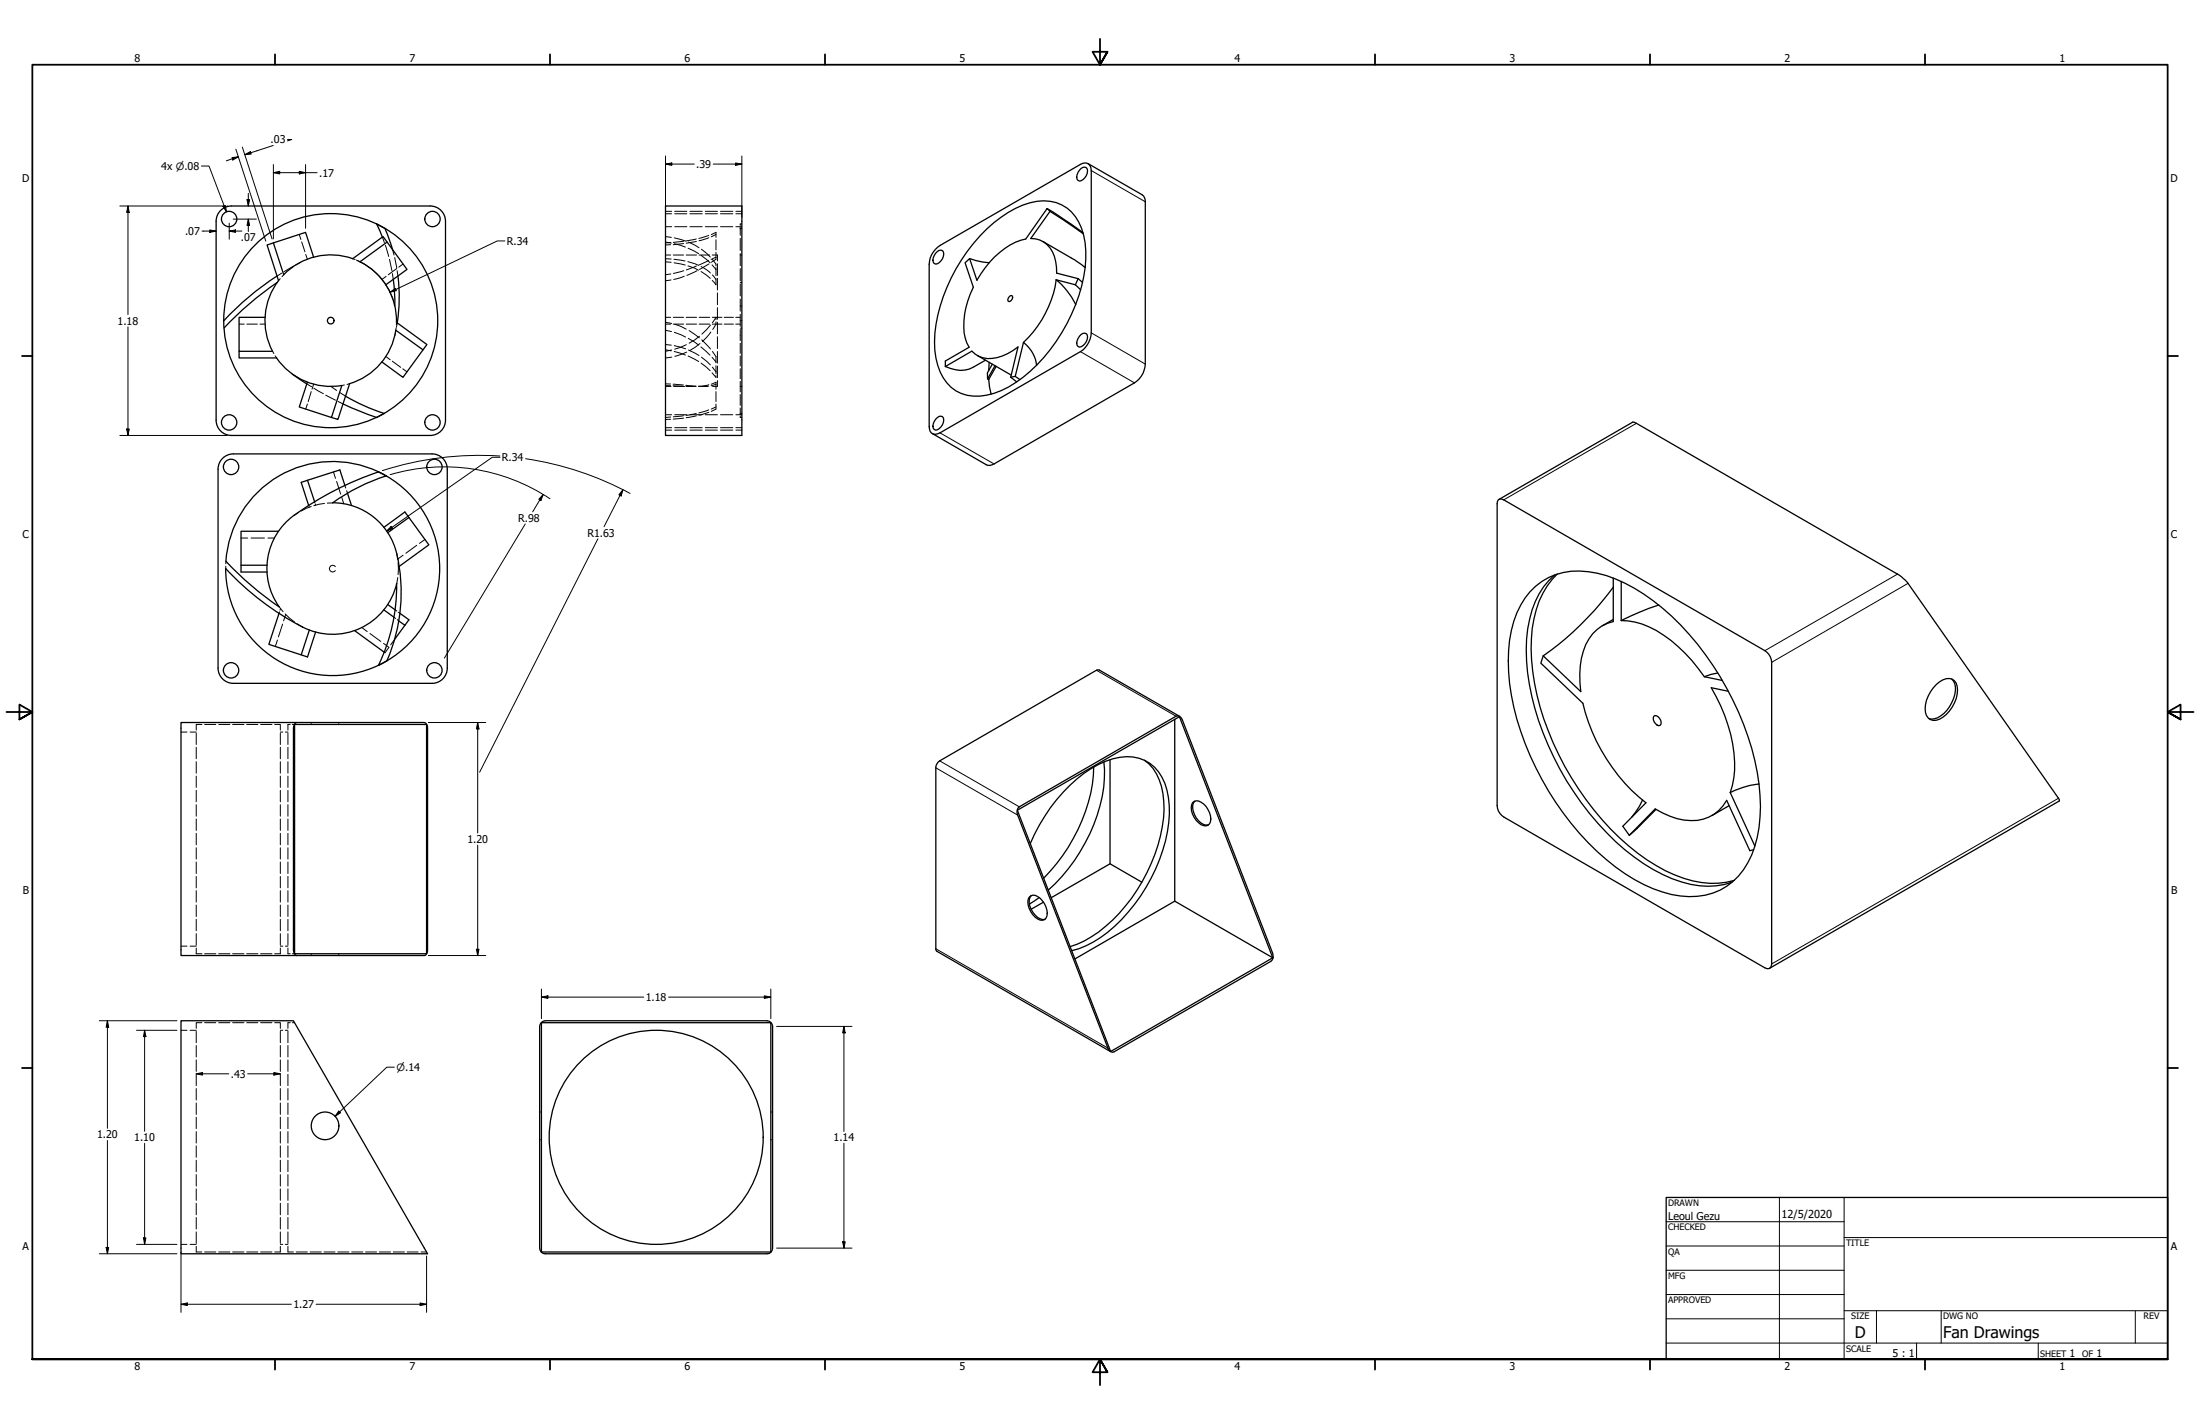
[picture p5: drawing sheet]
<svg xmlns="http://www.w3.org/2000/svg" width="864mm" height="559mm" viewBox="0 0 864 559" stroke-linecap="round" stroke-linejoin="round" font-family="sans-serif">
<!-- layer: Visible (ANSI) -->
<g fill="none" stroke="#000" stroke-width=".51">
<path d="M424.4 66.1l.7-.4 1.3 .1a3.8 3.8 0 0 1-2.7 5.3 1.66 1.66 0 0 1-.9-2.5zM427.1 64.2l21.3 12.3a3.1 3.1 0 0 1 1.2 2.7v63.7a9 9 0 0 1-4.3 7.3l-55.1 31.9a3.1 3.1 0 0 1-3 .3l-21.2-12.3M86.6 82.6l.7-.6a6 6 0 0 1 3.6-1.2h78a6 6 0 0 1 6 6.1v78a6 6 0 0 1-6.1 6h-78a6 6 0 0 1-6-6v-78.1a6 6 0 0 1 1.8-4.2zM107.3 95.3l-2.5 .8 4.5 14.1M147.8 87.9l3.5 2M147.9 87.9l2.2 5.1M151.3 90l2.8 8.1M152 95l-1.6-2.2-12 8.7M261.2 80.8h30v90.1h-30zM367.2 97.9l1.8-1.6 55.1-31.8a2.6 2.6 0 0 1 3-.3 2.6 2.6 0 0 1 1.3 2.7v63.7a9.5 9.5 0 0 1-4.3 7.4l-55.1 31.9a2.6 2.6 0 0 1-3 .2 2.6 2.6 0 0 1-1.3-2.7v-63.7a8.6 8.6 0 0 1 2.5-5.8zM367.3 99.4a1.78 1.78 0 0 1 3-.5 4.1 4.1 0 0 1-3 4.7 1.66 1.66 0 0 1-1-2.4zM387.3 89.9a39.6 39.6 0 0 1 19.8-10.9 15.4 15.4 0 0 1 17.5 10.6 41.7 41.7 0 0 1-1.1 26.5 65.6 65.6 0 0 1-27.6 35.8 22.8 22.8 0 0 1-18.5 2.5 17.1 17.1 0 0 1-10-13.8 51.7 51.7 0 0 1 6-31.5 69 69 0 0 1 13.9-19.2z"/>
<path d="M409.4 94.8l12.6 7.2 3.8 2.9 .2-.2M411 81.9l14.1 9.4M411 81.9l-8.3 11.9a29.2 29.2 0 0 0-17.7 13.7l-1.5 2.5-2.9-8.5M411 81.9l1.2 1M412.2 82.9l13.1 8.9M412.2 82.9l-7.6 10.7a9.8 9.8 0 0 1 9.8 9l.4 4.6 8.4 2.1M108.8 108.3a110.5 110.5 0 0 0-20.9 17.5M108.9 110.8a125.3 125.3 0 0 0-21 17.9M109.3 110.1a25.8 25.8 0 0 0-2.3 27.7M123.1 101l-3.1-9.8-12.7 4.1 4.1 12.5M138.4 101.5a25.8 25.8 0 0 0-27 6.3M141.3 102.7a25.8 25.8 0 0 1 14.3 23.8l12 8.7-1.5 2.1"/>
<path d="M141.3 102.7l10.7-7.7 7.8 10.7-8.4 6.1M154.4 109.6l.6 10.4M156.2 108.4l.5 8.5-.8 9.9M380.6 101.5l5 1.3 2.7 .3M380.6 101.5l-1.8 1.6 3.3 9.6a30.4 30.4 0 0 0-3.2 20l1.5 3.6-9.3 5.4v2.1M396.6 116.1h.8a1.46 1.46 0 0 1-.2 1.6 1.46 1.46 0 0 1-1.5 .5 1.79 1.79 0 0 1 .9-2.1zM414.6 109.8l2.2 2a32.3 32.3 0 0 1 5.5 7.7M414.6 109.8a42.2 42.2 0 0 1-12.8 24.6M414.6 109.8l7.5 2M422.1 111.8l2.1 1.9M423.2 109.3l1.7 1.5M423.2 109.3l-1.1 2.5"/>
<path d="M426 104.8h.1M93.9 137.9v2.6h14.7a25.8 25.8 0 0 0 25.6 10.8M104.1 124.5h-10.2v13.4h13.1M155.4 129.6a25.8 25.8 0 0 1-18.2 21M155.4 129.6l10.7 7.7-7.9 10.8-8.3-6.1M383.7 139.5l13.2 7.7M401.8 134.4a13.2 13.2 0 0 1 5.1 8.9M401.8 134.4l-3.3 13.3M424.4 131.3l.7-.5 1.3 .1a3.8 3.8 0 0 1-2.7 5.3 1.66 1.66 0 0 1-.9-2.4zM114.7 146.8l5.7 3.8M120.6 150l-3.1 9.7 12.6 4.1 4.1-12.5M135.6 155.4l8 4.1 7.3 2.7-3.1 1.6-6.7-2.5-6.5-2.8"/>
<path d="M137.2 150.6l-4.5 14-2.6-.8M371.1 143.8l10.4-6a10.2 10.2 0 0 0 11.9 1.9l4.2-2.1 2-1.5-2.9 11.9M386.8 141.4a15.4 15.4 0 0 1-9.9 4l-3.8-.8-2-.8M387.7 148.7l.4 .2M388.1 148.9l1 5.8M388.3 142.2l-.2 3.3M389.5 142.9l-1.9 3.4 .1 2.4M390.6 143.5l-2.9 5.2M391 143.8l-2.9 5.1M396.7 148l2.4 1.9M398.5 147.7l1.9 1.3M398.5 147.7l-1.8 .3"/>
<path d="M91.6 178.1a6 6 0 0 0-6 6v78a6 6 0 0 0 6 6.1M91.6 178.1h78a6 6 0 0 1 6 6v78.1a6 6 0 0 1-6 6h-78M367.3 164.5a1.78 1.78 0 0 1 3-.5 4.1 4.1 0 0 1-3 4.8 1.66 1.66 0 0 1-1-2.4zM120.7 188.5l12.7-4.1 2 6.1M123.5 196.9l-2.8-8.4-2.5 .8 3 9.1M130.6 197.3a25.8 25.8 0 0 1 25.1 20M136.4 193.5l1.6 4.9M148.6 185.2l3 1.6M148.6 185.2a42 42 0 0 0-59.9 35M148.6 185.2l3 1.5M148.6 185.2a117.4 117.4 0 0 0-36.2 19.6 25.8 25.8 0 0 0-2.8 33.3M151.6 186.7a42 42 0 0 1 0 72.8 42 42 0 0 1-63-36.4"/>
<path d="M151.6 186.7l-5.9 2.2-5.7 2.7-5.5 3.1-3.9 2.6M588.1 196.2l.6-.4 1.6 .4 102.5 59.1a5.6 5.6 0 0 1 2.7 4.6v118.4a1.64 1.64 0 0 1-.9 1.7 1.64 1.64 0 0 1-1.8-.2l-102.5-59.2a5.7 5.7 0 0 1-2.6-4.6v-118.3zM588.5 196l52.4-30.3 1.5 .4 102.5 59.2 3 2.3 60.5 86.2v.5l-113.8 65.7M109.3 208.5h-14.7v13.3M150.7 206.9l8.2-6 1.6 2.2-8.3 5.9M155.8 217.3a67.5 67.5 0 0 1-3.9 42l-3.4 1.8a71.9 71.9 0 0 0 7.2-32.2 26.1 26.1 0 0 1-40.5 15.2 110.5 110.5 0 0 1-26.6-21M160.5 203.1l7.8 10.7-11.6 8.4M88.7 220.3a125.3 125.3 0 0 0 20.9 17.9M104.8 221.8h-10.2v2.7h10.2M150.7 239.3l4 3M152.2 237.2l2.9 2.1M600.6 232.2a25.3 25.3 0 0 1 22.8-7.9 58.2 58.2 0 0 1 29.1 14.3 114.7 114.7 0 0 1 38 69.1 51.3 51.3 0 0 1-4.4 30.8 24.9 24.9 0 0 1-26.5 13.1 57.7 57.7 0 0 1-29-14.3 114.4 114.4 0 0 1-38-69.1 57.4 57.4 0 0 1 2.8-27.7l3.3-5.9z"/>
<path d="M610.2 225.6a32.7 32.7 0 0 0-10.5 21.2 86.8 86.8 0 0 0 8 45.6 108.7 108.7 0 0 0 37.5 46.5 44.9 44.9 0 0 0 28.6 8.7l3.1-.5 3-.9M611.3 225.2a34.6 34.6 0 0 0-9.8 21.4 88.5 88.5 0 0 0 8.2 44.9 110.4 110.4 0 0 0 36.7 45.9 46.2 46.2 0 0 0 28.2 9.2l6.1-1.1M633.3 230.4a120 120 0 0 1-27.5 27M633.3 226.8v17.1a15.8 15.8 0 0 0-11.8 11.6 35.7 35.7 0 0 0-1 15.9l-14.7-14M636.4 228.2v15.3M651.1 237.4a106.9 106.9 0 0 0-14.7 6.1M109.5 240.7l-4 12.2 12.7 4.1M121.4 247.3l-3.2 9.7 2.5 .8 3.2-9.8M139.2 247.5l11.7 8.5M156.5 243.6l2.4 1.8M157 240.7l3.5 2.5-1.6 2.2M158.9 245.4l-4 5.6"/>
<path d="M605.8 257.4l-1 2.8 16.5 15.8a71 71 0 0 0 24.8 39l-9.1 9.2 2.6 3.6M633.3 243.1l-4.3 2.5M636.4 243.5a28.5 28.5 0 0 1 16.7 5.8 62.1 62.1 0 0 1 15.9 16.3M669 265.6l7.1 1.4M674.3 264.1l-5.3 1.5M678.5 271.3l-6.7-1.4a57.6 57.6 0 0 1 8.8 35.5l-1.4 5.6M760.1 268.6a6.3 6.3 0 0 1 6.2-2.1 4.2 4.2 0 0 1 2.1 4.3 13.3 13.3 0 0 1-8.3 11.8 3.8 3.8 0 0 1-4.4-4.5 14.2 14.2 0 0 1 4.4-9.5zM766.1 266.4a6.9 6.9 0 0 1 .7 7.8 12.3 12.3 0 0 1-7.5 7.9l-2.1-.1M115.6 284.3h51.8v90h-51.8zM116.5 283.5a2.09 2.09 0 0 0-1.3 2.3v86.9a1.95 1.95 0 0 0 1.3 2.3M116.5 283.5h-45.4v91.5h45.4M116.5 283.5h50.1a2.09 2.09 0 0 1 1.2 2.3v86.9a1.95 1.95 0 0 1-1.2 2.3h-50.1"/>
<path d="M433.3 299a58 58 0 0 1-9.4 35.3 65.8 65.8 0 0 1-12.4 15M435.7 298.1v40.9l12.5 7.2M449.3 298.3a19.9 19.9 0 0 1 7.5 16.1 60.4 60.4 0 0 1-10.4 34.8 55.3 55.3 0 0 1-23.6 21.3l-2.7 1M461.1 282.3v71.3l38.5 22.3M463 281.1l-32-18.3-62.1 35.8a3.4 3.4 0 0 0-1.6 2.7l.1 71.6 68.6 39.8M649.2 281.1a1.51 1.51 0 0 1 2.2 .8 1.74 1.74 0 0 1-.3 2.9 2.92 2.92 0 0 1-1.9-3.7zM399.4 317.9l63.6-36.7 36.6 94.7-63.6 36.7zM399.6 317.1l62-36a1.88 1.88 0 0 1 2.5 1.4l35.5 91.5a2.61 2.61 0 0 1-.7 3.3l-61.6 35.5a1.85 1.85 0 0 1-2.4-1.5l-35.4-91.5-.3-.9zM429.3 301a66.1 66.1 0 0 1-19.6 43.6M468.1 315a2.4 2.4 0 0 1 3.3-.2 7.2 7.2 0 0 1 3.4 8.5 2.68 2.68 0 0 1-4.3-.5 7.1 7.1 0 0 1-2.4-7.8zM469 314.4a5.5 5.5 0 0 0 .6 6.7 4.9 4.9 0 0 0 4.8 2.6M644.8 313.9l-1.2 2.5-3.1 4.3"/>
<path d="M650 317.6l-7.4 7.5-3 2.7M678.8 316.2l-6.8 3.8M679.2 311l9.6 21M690.5 307.7a33.4 33.4 0 0 0-11.3 3.3M404.4 331a65 65 0 0 1 24-29.4 24.5 24.5 0 0 1 18.8-4 17.2 17.2 0 0 1 11.5 15.4 53.2 53.2 0 0 1-6.8 31.6 59.4 59.4 0 0 1-25.6 26.6l-5.6 1.9M435.7 339l-23.1 13.3M639.6 327.8l10.1-10.4a24.8 24.8 0 0 0 19 4 15 15 0 0 0 9.1-7.3l9.1 19.7 1.5-.4M404 352.1a2.33 2.33 0 0 1 3.3-.3 7.3 7.3 0 0 1 3.3 8.5 2.66 2.66 0 0 1-4.3-.4 7.2 7.2 0 0 1-2.3-7.8zM404.9 351.4a5.3 5.3 0 0 0 .6 6.7 4.9 4.9 0 0 0 4.8 2.6M407.9 352.2l-3.8 2.6M409.6 354l-4.9 2.8M461.1 353.6l-39.1 22.7"/>
<path d="M71.1 400.6h44.1l52.6 91.4h-96.7zM212.5 401.3l1.6-.7h87a2.28 2.28 0 0 1 2.2 2.2v87a2.17 2.17 0 0 1-2.2 2.2h-87a2.17 2.17 0 0 1-2.3-2.2v-87zM212.5 401.3h90.1v90h-90.1z"/>
<circle cx="89.9" cy="85.9" r="3"/>
<circle cx="169.8" cy="85.9" r="3"/>
<circle cx="129.8" cy="125.8" r="1.3"/>
<circle cx="129.8" cy="125.8" r="42"/>
<circle cx="89.9" cy="165.8" r="3"/>
<circle cx="169.8" cy="165.8" r="3"/>
<circle cx="90.7" cy="183.2" r="3"/>
<circle cx="170.5" cy="183.2" r="3"/>
<circle cx="90.7" cy="263" r="3"/>
<circle cx="170.5" cy="263" r="3"/>
<circle cx="127.6" cy="441.8" r="5.4"/>
<circle cx="257.6" cy="446.3" r="42"/>
</g>
<!-- layer: Visible Narrow (ANSI) -->
<path d="M428.4 66.9l21.2 12.3M424.1 138l21.2 12.2M428.4 130.6l21.2 12.3M369 169.9l21.2 12.2M642.4 166.1l-52.1 30.1M744.9 225.3l-52.1 30M749 228.9l-53.5 31M430.4 263l31.2 18.1M368.9 298.6l31.2 18M367.3 301.3l32.2 18.5M808 313.2l-112.5 65.1M367.3 372.3l67.6 39" fill="none" stroke="#000" stroke-width=".39"/>
<!-- layer: Hidden (ANSI) -->
<g fill="none" stroke="#000" stroke-width=".39">
<path d="M117.5 92l.6 2M118.4 94.9l1.3 3.9M120 99.8l.6 1.9M150.1 93l.8 2.2M151.3 96.3l1.3 4.3M154.1 98l.6 2.1M261.2 82.9h2.5M261.2 89h2.5M261.2 83.9h2.5M261.2 95l2.3 .4M261.2 92.8l2.3 .4M263.3 95.2l-2.1 .1"/>
<path d="M263.3 96l-2.1 .1M264.7 95.6l4.3 1.4M264.7 93.3l4.5 1.3M264.9 82.9h4.7M264.9 89h4.7M264.9 83.9h4.7M268.4 94.7l-4.1 .4M268.4 95.6l-4.1 .4M270.1 97.4l4.2 2.2M270.3 95l4.1 2.2M270.8 82.9h4.9M270.8 89h4.9"/>
<path d="M270.8 83.9h4.9M273.3 93.8l-4 .8M273.4 94.7l-4 .7M275.3 97.8l3.5 3.1M276.9 82.9h4.7M276.9 89h4.7M276.9 83.9h4.7M278.2 92.4l-3.9 1.1M278.3 93.3l-3.9 1.2M279.2 92.1l1.9-.9v2M281.1 92l-1.9 .9M281.1 94.1v3.9"/>
<path d="M281.1 99v2.2M282.8 82.9h4.9M282.8 89h4.9M282.8 83.9h4.9M288.9 82.9h2.3M288.9 89h2.3M288.9 83.9h2.3M290.6 89.1v.6h.2M290.6 89.9v2.4M290.6 93.5v4.8M290.6 99.5v4.8M290.8 87.9h-.2v.6"/>
<path d="M291 87.9h.2M291 89.7h.2M110 109.3l-.7 .9M110.6 107.2l-1.8 1.1M111.4 107.8l-.7 .8M115.2 104.5l-3.7 2.1M118 102.9l-1.9 1M138.4 101.5l1 .4M140.3 102.3l1 .4M151.6 108.5l-1.7 1.2M152.9 101.8l1 4.4M154.1 107.4l.3 2.3"/>
<path d="M154.9 101.1l.9 4.1M155.7 105.4l-3.3 2.4M155.9 106.2l.3 2.1M158.2 103.6l-1.7 1.2M261.2 101.5l2.3 .2M261.2 100.1h2.1M261.2 102.7l2.3 .2M263.3 107.5l-2.1 .3M263.4 109.9l-2.2 .3M264.3 100.1h4.1M264.5 101.7l4.4 .7M264.6 103.1l4.4 .9"/>
<path d="M268.4 106.2l-4 1.1M268.6 108.4l-4.1 1.3M269.4 100.1h4M270 102.7l4.2 1.4M270.1 104.3l4.1 1.7M273.4 104.4l-4 1.5M273.6 106.2l-4 1.9M274.4 100.1h4.2M275.2 106.6l3.6 2.6M275.2 100.2l3.6 2.9M275.2 104.6l3.6 2.5M278.2 102.2l-3.9 1.8"/>
<path d="M278.3 103.6l-3.7 2.1M279.5 103.9l1.6 1.8M279.6 100.1h2v2.3M279.7 107.9l1.4 1.8M279.7 101.8l1.4 1.8v.7M281.1 109.3v2.5l-1.5-1.8M281.1 101l-2 .8M281.1 101.5v.2l-1.9 1.2M281.1 105v3.1M281.6 103.5v4.6M281.6 109.2v4.6M281.6 114.9v4.7"/>
<path d="M290.6 105.4v4.8M290.6 111.4v4.7M290.6 117.3v4.8M290.6 110.9h.2M290.6 100.1h.2M291 110.9h.2M291 100.1h.2M93.9 127.2h2M96.9 127.2h4.1M102 127.2h2.1M107 137.9l.5 .8M108 139.6l.6 .9"/>
<path d="M151.5 140l1.7 1.2M155.3 130l-.3 1.6M155.5 128.6l-.1 1M155.6 126.5v1M156 126.7l-.4 1.7M261.2 126.5l2.5 .4M261.2 127.2h2.1M261.2 124.5h2.1M261.2 129.6l2.4 .5M261.2 137.3l2.3 .4M261.2 135.2l2.3 .2M263.7 137.4l-2.5 .5"/>
<path d="M264.3 127.2h4.1M264.3 124.5h4.1M264.7 137.9l4.3 1.4M264.7 135.6l4.5 1.3M264.7 130.4l4.4 1.9M264.9 127.3l4.5 1.9M269.4 127.2h4M269.4 124.5h4M269.4 135.3l-4.5 1.7M269.6 138.2l-4.7 1.6M270.1 139.7l4.2 2.2M270.2 132.8l4 2.6"/>
<path d="M270.3 137.4l4.1 2.1M270.5 129.7l4 2.9M274.4 127.2h4.2M274.4 124.5h4.2M274.6 132l-4.1 2.7M274.8 134.8l-4.1 2.8M275.1 136.1l3.6 3.3M275.5 133.3l3.4 3.7M278.9 127.6l-3.4 3.5M279 130.3l-3.3 3.7M279.6 127.2h3.8M279.6 124.5h3.8"/>
<path d="M279.7 137.9l1.4 2.1v2.4M281.1 126.3v.9l-1.3 2.1M281.1 125.4v-.9l-1.4 2.1M281.6 120.7v4.6M281.6 126.4v4.6M281.6 132.1v4.7M281.6 137.9v4.6M284.3 127.2h3.6M284.3 124.5h3.6M288.8 127.2h1.8M288.8 124.5h1.8M290.6 123.3v4.8"/>
<path d="M290.6 129.3v4.4M290.6 134.7v4M290.6 139.6v4M290.6 128.8h.2M290.6 125.9h.2M290.6 120.1h.2M291 128.8h.2M291 125.9h.2M291 120.1h.2M120.4 150.6l1.9 1.2M120.6 158.6l-.6 1.9M122.2 153.7l-1.2 3.9"/>
<path d="M123.1 150.7l-.6 2M123.2 152.3l3.7 2.2M127.9 155.1l3.8 1.9M129.9 151.6l2.2 1.6M132.7 157.5l1.9 1M133.3 154l2.3 1.4M135.2 151.1l-1 .2M137.2 150.6l-1 .3M154 141.7l3.3 2.4M158.1 144.7l1.7 1.2M261.2 150.6l2 .1M261.2 151.6h2.2"/>
<path d="M261.2 151.3l2.1 .1M263.7 140.1l-2.5 .4M264.2 151.4l4 .2M264.2 150.7l4 .4M264.5 151.6h4.2M269.2 151.2l4 .3M269.2 151.6h4M269.8 151.6h2.2M275.2 142.5l3.6 3M275.3 140.1l3.5 3.1M276 151.6h1.8M278.1 151.5l-3.9 .1"/>
<path d="M278.3 151l-4 .6M279.5 140.2l1.6 1.8M279.5 146.3l1.6 1.8v-.7M279.7 144.1l1.4 1.8M281.1 150.2v-.2l-1.9 .7M281.1 159.7l-1.9 .8M281.1 150.7l-2 .7M281.1 158.6v1.9l-1.9 .9M281.1 143.5v3.2M281.1 150.5v2.2M281.1 153.7v3.9M281.6 149.4v2.2h-1.9"/>
<path d="M281.6 143.6v4.6M290.6 144.7v4M290.6 149.7v1.9M290.6 154.8v4.3M290.8 151.6h-.2v2.2M291 151.6h.2M261.2 162.8h2.5M261.2 168.8h2.5M261.2 167.8h2.5M263.3 163.6l-2.1 .2M263.3 164.5l-2.1 .1M264.9 162.8h4.7"/>
<path d="M264.9 168.8h4.7M264.9 167.8h4.7M268.4 163.1l-4.1 .5M268.4 164.1l-4.1 .4M270.8 162.8h4.9M270.8 168.8h4.9M270.8 167.8h4.9M273.3 162.2l-4 .8M273.4 163.2l-4 .7M276.9 162.8h4.7M276.9 168.8h4.7M276.9 167.8h4.7"/>
<path d="M278.2 160.8l-3.9 1.3M278.3 161.8l-3.9 1.1M282.8 162.8h4.9M282.8 168.8h4.9M282.8 167.8h4.9M288.9 162.8h2.3M288.9 168.8h2.3M288.9 167.8h2.3M290.6 162.2h.2M290.6 160.1v2.7M290.6 163.3v.5h.2M291 162.2h.2"/>
<path d="M291 163.8h.2M121.2 198.4v.2M121.3 198.8l.1 .2M122.2 198.8l-4 1.7M123.5 196.9l.1 .5M123.8 197.8l.1 .4M127.4 197.5l-4.2 .9M130.6 197.4h-2.1M130.9 185.2l.8 2.5M132.1 188.9l1.6 5M134.2 195.2l.7 2.5M135.4 190.5l.3 1"/>
<path d="M136.1 192.5l.3 1M94.6 211.1h2.6M98.6 211.1h5.2M105.2 211.1h2.6M117.3 201l-1.8 1.2M155.8 217.4l.3 2.2M158.2 217.9l-2.1 1.5M163.6 214l-4.3 3.1M166.8 211.7l-2.1 1.5M88.6 222.2v.9M88.7 220.2l-.1 1M109.6 238.1l1.5 1.9"/>
<path d="M110.1 238.8l-.2 .7M131.6 222.4a1.3 1.3 0 0 0-1.9-.2 1.3 1.3 0 0 0 0 1.9 1.3 1.3 0 0 0 1.9-.2M155.1 239.3l.7 .5M156.1 226.6l-.3 2.3M156.3 220.8v4.7M156.5 222.4l-.1 .1M156.7 222.2l-.1 .1M108.9 251.1l-.8 2.6M109.7 240.1l-.2 .6M110.9 244.9l-1.6 5M112 240.9l3.6 3.2M112.1 241.2l-.8 2.4"/>
<path d="M116.6 244.8l2.1 1.3M142 246.3l2.1 1.5M145.2 248.6l4.3 3.1M150.6 252.5l2.1 1.5M150.9 256h.1M152.7 254.1l-1.6 2M154.7 242.3l.6 .4M154.9 251l-1.5 2M156 243.1l.5 .5M156.3 240.2l.7 .5M71.1 287.3h2.3M74.6 287.3h2.4"/>
<path d="M77 287.7v4.5M77 293.2v4.6M77 298.9v4.5M79.2 284.3h-2.2v2.2M80.3 284.3h4.4M85.9 284.3h4.3M91.3 284.3h4.5M96.8 284.3h4.4M102.3 284.3h4.4M107.8 284.3h2.2v2.2M110 287.7v4.5M110 293.2v4.6"/>
<path d="M110 298.9v4.5M110 287.3h1M112 287.3h1M113 287.7v4.5M113 293.2v4.6M113 298.9v4.5M113.9 284.3h-.9v2.2M114.7 284.3h.9M122.2 283.5v.3M122.2 284v.3M133 283.5v.3M133 284v.3"/>
<path d="M77 304.5v4.5M77 310.1v4.5M77 315.8v4.5M110 304.5v4.5M110 310.1v4.5M110 315.8v4.5M113 304.5v4.5M113 310.1v4.5M113 315.8v4.5M77 321.4v4.5M77 327v4.5M77 332.7v4.4"/>
<path d="M77 338.3v4.5M110 321.4v4.5M110 327v4.5M110 332.7v4.4M110 338.3v4.5M113 321.4v4.5M113 327v4.5M113 332.7v4.4M113 338.3v4.5M77 343.9v4.5M77 349.5v4.5M77 355.2v4.5"/>
<path d="M110 343.9v4.5M110 349.5v4.5M110 355.2v4.5M113 343.9v4.5M113 349.5v4.5M113 355.2v4.5M71.1 371.3h2.3M74.6 371.3h2.4M77 360.7v4.6M77 366.4v4.5M77 372v2.3h2.2M80.3 374.3h4.4"/>
<path d="M85.9 374.3h4.3M91.3 374.3h4.5M96.8 374.3h4.4M102.3 374.3h4.4M110 360.7v4.6M110 366.4v4.5M110 372v2.3h-2.2M110 371.3h1M112 371.3h1M113 360.7v4.6M113 366.4v4.5M113 372v2.3h.9"/>
<path d="M114.7 374.3h.9M122.2 374.3v.2M122.2 374.8v.2M133 374.3v.2M133 374.8v.2M71.1 404.3h2.3M74.6 404.3h2.4M77 404.7v4.5M77 410.3v4.5M77 415.9v4.5M79.2 401.3h-2.2v2.2M80.3 401.3h4.4"/>
<path d="M85.9 401.3h4.3M91.3 401.3h4.5M96.8 401.3h4.4M102.3 401.3h4.4M107.8 401.3h2.2v2.2M110 404.7v4.5M110 410.3v4.5M110 415.9v4.5M110 404.3h1M112 404.3h1M113 404.7v4.5M113 410.3v4.5"/>
<path d="M113 415.9v4.5M113.9 401.3h-.9v2.2M114.7 401.3h.9M77 421.6v4.4M77 427.2v4.5M77 432.8v4.5M77 438.4v4.5M110 421.6v4.4M110 427.2v4.5M110 432.8v4.5M110 438.4v4.5M113 421.6v4.4"/>
<path d="M113 427.2v4.5M113 432.8v4.5M113 438.4v4.5M211.8 436.4h.3M212.3 436.4h.2M302.6 436.4h.2M303 436.4h.3M77 444.1v4.5M77 449.6v4.6M77 455.3v4.5M110 444.1v4.5M110 449.6v4.6"/>
<path d="M110 455.3v4.5M113 444.1v4.5M113 449.6v4.6M113 455.3v4.5M211.8 447.2h.3M212.3 447.2h.2M302.6 447.2h.2M303 447.2h.3M77 460.9v4.6M77 466.5v4.5M77 472.2v4.5M77 477.8v4.5"/>
<path d="M110 460.9v4.6M110 466.5v4.5M110 472.2v4.5M110 477.8v4.5M113 460.9v4.6M113 466.5v4.5M113 472.2v4.5M113 477.8v4.5M71.1 488.3h2.3M74.6 488.3h2.4M77 489.1v2.2h2.2M77 483.4v4.5"/>
<path d="M80.3 491.3h4.4M85.9 491.3h4.3M91.3 491.3h4.5M96.8 491.3h4.4M102.3 491.3h4.4M110 489.1v2.2h-2.2M110 483.4v4.5M110 488.3h1M112 488.3h1M113 489.1v2.2h2.2M113 483.4v4.5M116.3 491.3h4.3"/>
<path d="M121.7 491.3h4.4M127.2 491.3h4.3M132.6 491.3h4.4M138 491.3h4.4M143.5 491.3h4.3M148.9 491.3h4.4M154.4 491.3h4.3M159.8 491.3h4.3M165.3 491.3h2.1"/>
</g>
<!-- layer: Border (ANSI) -->
<g fill="none" stroke="#000" stroke-width=".7">
<path d="M431.8 15.2v10.2l-2.9-5.1h5.8l-2.9 5.1 2.9-5.1M107.9 21.3v4.1M215.9 21.3v4.1M323.8 21.3v4.1M539.8 21.3v4.1M647.7 21.3v4.1M755.6 21.3v4.1M8.6 139.7h4.1M850.9 139.7h4.1M2.5 279.4h10.2l-5.1-2.9v5.8l5.1-2.9-5.1 2.9M861.1 279.4h-10.2l5.1-2.9v5.8l-5.1-2.9 5.1 2.9M8.6 419.1h4.1"/>
<path d="M850.9 419.1h4.1M12.7 533.4v-508h838.2v508h-838.2h838.2M107.9 533.4v4.1M215.9 533.4v4.1M323.8 533.4v4.1M434.7 538.5l-2.9-5.1 2.9 5.1h-5.8l2.9-5.1v10.2M539.8 533.4v4.1M647.7 533.4v4.1M755.6 533.4v4.1"/>
</g>
<!-- layer: Title (ANSI) -->
<g fill="none" stroke="#000" stroke-width=".39">
<path d="M654 479.4h69.9M698.5 469.9v63.5M723.9 469.9v63.5M654 488.9h69.9M654 498.5h69.9M723.9 485.6h127M654 508h69.9M654 517.5h69.9M723.9 514.3h127M736.6 514.3v12.7M762 514.3v12.7M838.2 514.3v12.7"/>
<path d="M654 527h196.9M752.3 527v6.4M800.1 527v6.4"/>
</g>
<path d="M654 469.9h196.9v63.5h-196.9z" fill="none" stroke="#000" stroke-width=".51"/>
<!-- layer: Dimension (ANSI) -->
<g fill="none" stroke="#000" stroke-width=".39">
<path d="M92.6 58.5l11.7 36.1M95.1 57.7l11.7 36.1M107.3 57.1l-11.2 3.6M112.8 54.7h1.8l-1.8 .6M79.1 65.2h2.9l6.9 17.9M91.1 61.8l2.5-.3-2.2 1.3zM93.6 61.5l-4.8 1.6M96.1 60.7l2.2-1.2 .3 1zM97 78.4h1l-.5 2.4zM97.5 75.9v4.9M107.3 67.8l2.5-.6v1.1zM107.3 67.8h17.2"/>
<path d="M107.3 64.6v29.1M117.5 67.2l2.5 .6-2.5 .5zM120 64.6v25M261.2 64.4l2.5-.5v1zM261.2 64.4h11.3M261.2 61.2v24.1M280 64.4h11.2M288.7 63.9l2.5 .5-2.5 .5zM291.2 61.2v24.1M47.1 80.8h41.1M50.2 80.8l.5 2.6h-1zM50.2 80.8v42.6"/>
<path d="M79.3 90.7h5.5M82.4 90.2l2.4 .5-2.4 .5zM87.5 81l1-.4 .4 2.5zM89.1 80.8h.2M90 90.7l2.5-.5v1zM90 90.7h4.9M90 87.6v6.3M91.6 86h9M97.5 86l.5 2.5h-1zM97.5 86v4.9M198.2 94.6h-3l-42.1 20.1M139.9 102.1a25.8 25.8 0 0 1 14.4 15.5"/>
<path d="M153.1 114.7l2.1-1.5 .4 .8zM50.2 128.3v42.6M47.1 170.9h42.2M49.7 168.3h1l-.5 2.6zM196.2 178.9a124.3 124.3 0 0 0-46.1 5.8M196.3 179.5h-3.1l-41.4 28.9M153.1 186.3a75 75 0 0 1 62.8 9.4M206.3 180a124.3 124.3 0 0 1 41 13.6M213.2 194.1l-.9 2.3-.8-.5zM213.2 194.1l-4.1 6.8M244.5 192.2l-.7 2.4-.8-.4zM244.5 192.2l-7.4 14.5"/>
<path d="M153.5 206.6l.6 .8-2.3 1zM206.2 205.6l-31.8 52.7M234.7 211.5l-46.4 91.5M168.1 283.5h22.6M187.5 283.5l.5 2.6h-1zM187.5 283.5v43.4M187.5 331.7v43.3M168.1 375h22.6M187 372.5h1l-.5 2.5zM212.5 391.3l2.6-.5v1zM212.5 391.3h40.2M212.5 388.1v11.6"/>
<path d="M262.4 391.3h40.2M300 390.8l2.6 .5-2.6 .5zM302.6 388.1v11.6M39 400.6h30.5M42.2 400.6l.5 2.5h-1zM42.2 400.6v42.2M53.6 404.3h15.9M56.8 404.3l.5 2.5h-1zM56.8 404.3v39.6M154.8 418.8h-3l-20.3 19.3M304.9 402.8h29.6M331.3 402.8l.5 2.5h-1z"/>
<path d="M331.3 402.8v41.2M77 421.4l2.5-.5v1zM77 421.4h12.8M97.2 421.4h12.8M107.5 420.9l2.5 .5-2.5 .5zM133 436l.7 .7-2.2 1.4zM42.2 447.5v44.5M56.8 448.7v39.6M331.3 448.6v41.2M39 492h30.5M41.7 489.5h1l-.5 2.5zM53.6 488.3h15.9"/>
<path d="M56.3 485.8h1l-.5 2.5zM71.1 491.4v23.6M167.4 492.9v22.1M304.9 489.8h29.6M330.8 487.3h1l-.5 2.5zM71.1 511.8l2.4-.5v1zM71.1 511.8h43.3M124.1 511.8h43.3M164.9 511.3l2.5 .5-2.5 .5z"/>
</g>
<g fill="#000">
<path d="M96.1 60.7l2.2-1.2 .3 1z" fill-rule="evenodd"/>
<path d="M91.1 61.8l2.5-.3-2.2 1.3z" fill-rule="evenodd"/>
<path d="M97 78.4h1l-.5 2.4z" fill-rule="evenodd"/>
<path d="M107.3 67.8l2.5-.6v1.1z" fill-rule="evenodd"/>
<path d="M117.5 67.2l2.5 .6-2.5 .5z" fill-rule="evenodd"/>
<path d="M261.2 64.4l2.5-.5v1z" fill-rule="evenodd"/>
<path d="M288.7 63.9l2.5 .5-2.5 .5z" fill-rule="evenodd"/>
<path d="M50.2 80.8l.5 2.6h-1z" fill-rule="evenodd"/>
<path d="M82.4 90.2l2.4 .5-2.4 .5z" fill-rule="evenodd"/>
<path d="M87.5 81l1-.4 .4 2.5z" fill-rule="evenodd"/>
<path d="M90 90.7l2.5-.5v1z" fill-rule="evenodd"/>
<path d="M97.5 86l.5 2.5h-1z" fill-rule="evenodd"/>
<path d="M153.1 114.7l2.1-1.5 .4 .8z" fill-rule="evenodd"/>
<path d="M49.7 168.3h1l-.5 2.6z" fill-rule="evenodd"/>
<path d="M213.2 194.1l-.9 2.3-.8-.5z" fill-rule="evenodd"/>
<path d="M244.5 192.2l-.7 2.4-.8-.4z" fill-rule="evenodd"/>
<path d="M153.5 206.6l.6 .8-2.3 1z" fill-rule="evenodd"/>
<path d="M187.5 283.5l.5 2.6h-1z" fill-rule="evenodd"/>
<path d="M187 372.5h1l-.5 2.5z" fill-rule="evenodd"/>
<path d="M212.5 391.3l2.6-.5v1z" fill-rule="evenodd"/>
<path d="M300 390.8l2.6 .5-2.6 .5z" fill-rule="evenodd"/>
<path d="M42.2 400.6l.5 2.5h-1z" fill-rule="evenodd"/>
<path d="M56.8 404.3l.5 2.5h-1z" fill-rule="evenodd"/>
<path d="M331.3 402.8l.5 2.5h-1z" fill-rule="evenodd"/>
<path d="M77 421.4l2.5-.5v1z" fill-rule="evenodd"/>
<path d="M107.5 420.9l2.5 .5-2.5 .5z" fill-rule="evenodd"/>
<path d="M133 436l.7 .7-2.2 1.4z" fill-rule="evenodd"/>
<path d="M41.7 489.5h1l-.5 2.5z" fill-rule="evenodd"/>
<path d="M56.3 485.8h1l-.5 2.5z" fill-rule="evenodd"/>
<path d="M330.8 487.3h1l-.5 2.5z" fill-rule="evenodd"/>
<path d="M71.1 511.8l2.4-.5v1z" fill-rule="evenodd"/>
<path d="M164.9 511.3l2.5 .5-2.5 .5z" fill-rule="evenodd"/>
</g>
<g font-size="6.3">
<text x="728.1" y="524.9">D</text>
<text x="762.8" y="525">Fan Drawings</text>
</g>
<text font-size="4.3" x="699.3" y="478">12/5/2020</text>
<g font-size="4.2">
<text x="52.8" y="24.4">8</text>
<text x="160.8" y="24.4">7</text>
<text x="268.7" y="24.4">6</text>
<text x="376.7" y="24.4">5</text>
<text x="484.6" y="24.4">4</text>
<text x="592.6" y="24.4">3</text>
<text x="700.5" y="24.4">2</text>
<text x="808.5" y="24.4">1</text>
<text x="106.2" y="56.3">.03</text>
<text x="273.3" y="65.9">.39</text>
<text x="8.8" y="71.4">D</text>
<text x="63.3" y="66.6">4x ⌀.08</text>
<text x="125.3" y="69.3">.17</text>
<text x="852" y="71.4">D</text>
<text x="72.6" y="92.2">.07</text>
<text x="94.6" y="94.7">.07</text>
<text x="198.9" y="96.1">R.34</text>
<text x="46.2" y="127.4">1.18</text>
<text x="197" y="181">R.34</text>
<text x="203.5" y="204.7">R.98</text>
<text x="8.9" y="211.1">C</text>
<text x="230.6" y="210.6">R1.63</text>
<text x="852.2" y="211.1">C</text>
<text x="183.5" y="330.8">1.20</text>
<text x="9" y="350.8">B</text>
<text x="852.2" y="350.8">B</text>
<text x="253.5" y="392.8">1.18</text>
<text x="90.6" y="422.9">.43</text>
<text x="38.1" y="446.7">1.20</text>
<text x="52.7" y="447.8">1.10</text>
<text x="327.2" y="447.8">1.14</text>
<text x="654.8" y="478.6">Leoul Gezu</text>
<text x="8.9" y="490.5">A</text>
<text x="852.2" y="490.5">A</text>
<text x="115.2" y="513.3">1.27</text>
<text x="742.9" y="532.6">5 : 1</text>
<text x="812.4" y="532.6">1</text>
<text x="823" y="532.6">1</text>
<text x="52.8" y="537.5">8</text>
<text x="160.8" y="537.5">7</text>
<text x="268.7" y="537.5">6</text>
<text x="376.7" y="537.5">5</text>
<text x="484.6" y="537.5">4</text>
<text x="592.6" y="537.5">3</text>
<text x="700.5" y="537.5">2</text>
<text x="808.5" y="537.5">1</text>
</g>
<text font-size="3.9" x="155.6" y="420.2">⌀.14</text>
<g font-size="3.5">
<text x="654.8" y="473.2">DRAWN</text>
<text x="654.8" y="482.8">CHECKED</text>
<text x="724.7" y="488.9">TITLE</text>
<text x="654.8" y="492.3">QA</text>
<text x="654.8" y="501.8">MFG</text>
<text x="654.8" y="511.4">APPROVED</text>
<text x="726.7" y="517.7">SIZE</text>
<text x="762.8" y="517.7">DWG NO</text>
<text x="841.4" y="517.7">REV</text>
<text x="724.7" y="530.4">SCALE</text>
<text x="800.9" y="532.6">SHEET</text>
<text x="817.4" y="532.6">OF</text>
</g>
</svg>
